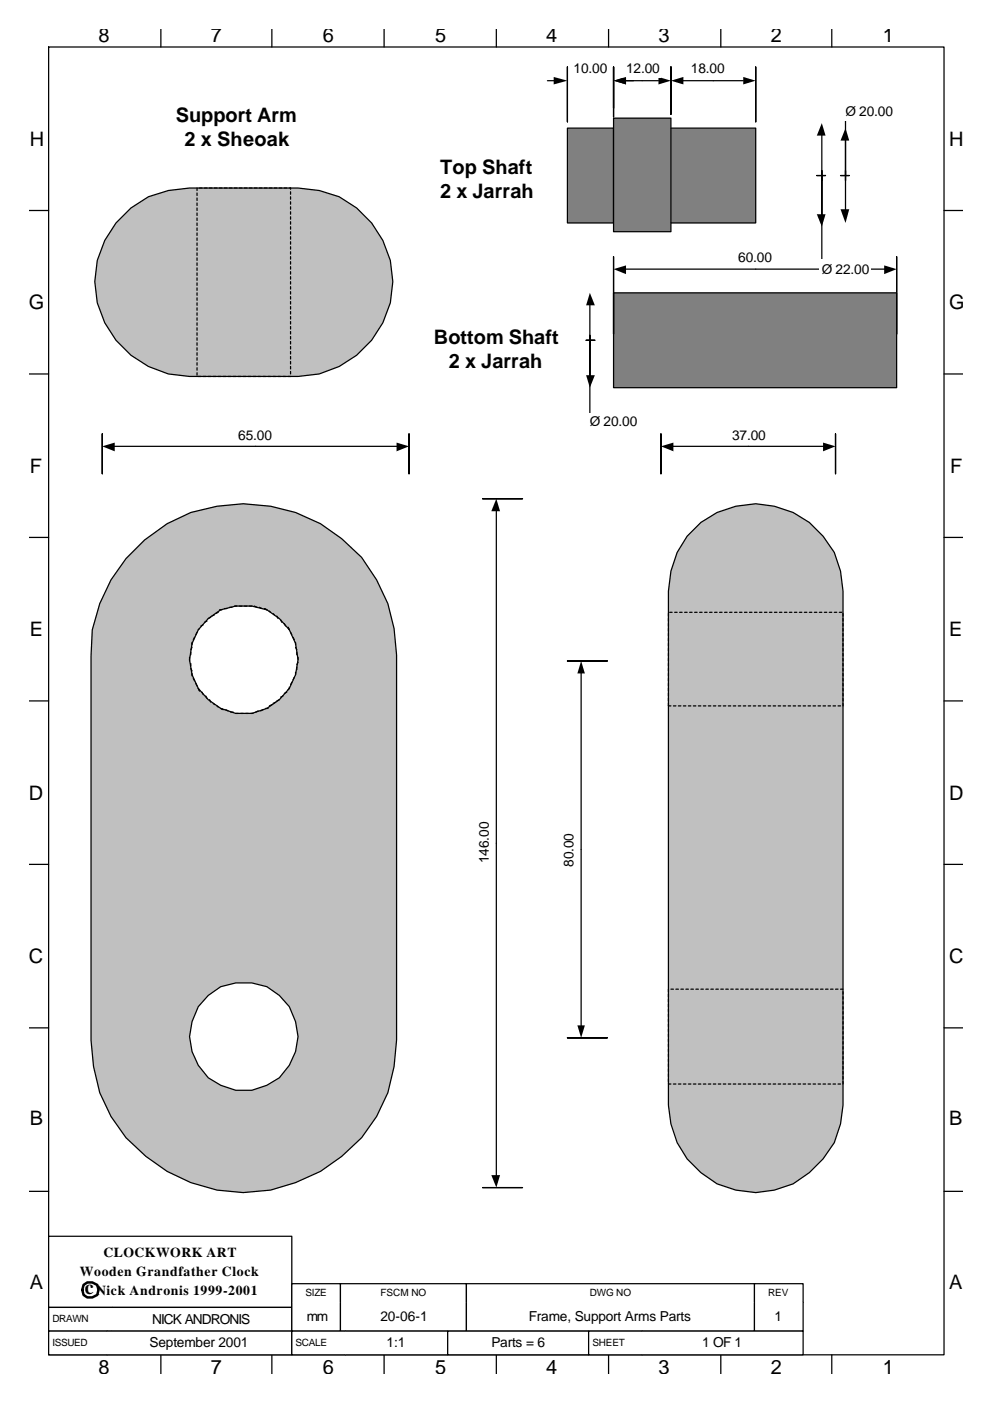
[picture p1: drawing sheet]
<svg xmlns="http://www.w3.org/2000/svg" width="210mm" height="297mm" viewBox="0 0 210 297" stroke-linecap="round" stroke-linejoin="round" font-family="sans-serif">
<g fill="none" stroke="#000" stroke-width=".26">
<path d="M10.3 10h190v277.2h-190zM34.1 6.2v3.8M57.7 6.2v3.8M81.5 6.2v3.8M105.3 6.2v3.8M129.1 6.2v3.8M152.9 6.2v3.8M176.5 6.2v3.8M6.3 44.6h4M200.3 44.6h4M6.3 79.3h4M200.3 79.3h4"/>
<path d="M6.3 113.9h4M200.3 113.9h4M6.3 148.6h4M200.3 148.6h4M6.3 183.3h4M200.3 183.3h4M6.3 217.9h4M200.3 217.9h4M6.3 252.6h4M200.3 252.6h4M34.1 287.2v4.1M57.7 287.2v4.1"/>
<path d="M81.5 287.2v4.1M105.3 287.2v4.1M129.1 287.2v4.1M152.9 287.2v4.1M176.5 287.2v4.1"/>
</g>
<path d="M120.4 220h8.5zM120.4 140.1h8.5z" fill-rule="evenodd" fill="#fff"/>
<path d="M120.4 140.1h8.5h-8.5M123.3 142.5v75.2M120.4 220h8.5h-8.5" fill="none" stroke="#000" stroke-width=".26"/>
<path d="M123.3 140.1l.8 2.7h-1.6zM122.5 217.4h1.6l-.8 2.6z" fill="#000"/>
<g fill="#fff">
<path d="M118.8 176.1h4v8h-4z" fill-rule="evenodd"/>
<path d="M102.4 251.8h8.5zM102.4 105.7h8.5z" fill-rule="evenodd"/>
</g>
<path d="M102.4 105.7h8.5h-8.5M105.3 108.1v141.3M102.4 251.8h8.5h-8.5" fill="none" stroke="#000" stroke-width=".26"/>
<path d="M105.3 105.7l.8 2.7h-1.9zM104.2 249.1h1.9l-.8 2.7z" fill="#000"/>
<g fill="#fff">
<path d="M100.8 174h4v9.5h-4z" fill-rule="evenodd"/>
<path d="M140.2 92v8.5zM177.3 92v8.5z" fill-rule="evenodd"/>
</g>
<path d="M140.2 92v8.5v-8.5M142.6 94.6h32.3M177.3 92v8.5v-8.5" fill="none" stroke="#000" stroke-width=".26"/>
<path d="M140.2 94.6l2.7-.8v1.9zM174.6 93.8l2.7 .8-2.7 1.1z" fill="#000"/>
<path d="M154.8 90.1h7.9v4.3h-7.9z" fill-rule="evenodd" fill="#fff"/>
<path d="M24.6 47.3l3.2-3.2 3.7-2.4 4.2-1.3 4.5-.5h23a19.8 19.8 0 0 1 18.9 13.2 19.8 19.8 0 0 1-6.4 22.2l-3.7 2.4-4.3 1.6-4.5 .5h-23a20.3 20.3 0 0 1-19.6-24.6l1.6-4.2z" fill-rule="evenodd" fill="#c0c0c0" stroke="#000" stroke-width=".26"/>
<g fill="none" stroke="#000" stroke-width=".26">
<path d="M41.8 39.9v.5M42.3 39.9h.6M43.4 39.9h.5M44.4 39.9h.6M45.5 39.9h.5M46.6 39.9h.5M47.6 39.9h.6M48.7 39.9h.5M49.7 39.9h.6M50.8 39.9h.5M51.9 39.9h.5M52.9 39.9h.5"/>
<path d="M54 39.9h.5M55 39.9h.6M56.1 39.9h.5M57.1 39.9h.6M58.2 39.9h.5M59.3 39.9h.5M60.3 39.9h.6M61.4 39.9h.2v.2M41.8 40.9v.6M41.8 42v.5M41.8 43v.6M41.8 44.1v.5"/>
<path d="M41.8 45.2v.5M41.8 46.2v.5M41.8 47.3v.5M41.8 48.3v.6M41.8 49.4v.5M41.8 50.4v.6M41.8 51.5v.5M41.8 52.6v.5M41.8 53.6v.6M41.8 54.7v.5M41.8 55.7v.6M41.8 56.8v.5"/>
<path d="M41.8 57.9v.5M41.8 58.9v.5M41.8 60v.5M61.6 40.7v.5M61.6 41.7v.5M61.6 42.8v.5M61.6 43.8v.6M61.6 44.9v.5M61.6 45.9v.6M61.6 47v.5M61.6 48.1v.5M61.6 49.1v.6"/>
<path d="M61.6 50.2v.5M61.6 51.2v.6M61.6 52.3v.5M61.6 53.4v.5M61.6 54.4v.5M61.6 55.5v.5M61.6 56.5v.6M61.6 57.6v.5M61.6 58.6v.6M61.6 59.7v.5M41.8 61v.6M41.8 62.1v.5"/>
<path d="M41.8 63.1v.6M41.8 64.2v.5M41.8 65.3v.5M41.8 66.3v.6M41.8 67.4v.5M41.8 68.4v.6M41.8 69.5v.5M41.8 70.6v.5M41.8 71.6v.5M41.8 72.7v.5M41.8 73.7v.6M41.8 74.8v.5"/>
<path d="M41.8 75.8v.6M41.8 76.9v.5M41.8 78v.5M41.8 79v.6M42.1 79.8h.5M43.1 79.8h.6M44.2 79.8h.5M45.2 79.8h.6M46.3 79.8h.5M47.4 79.8h.5M48.4 79.8h.5M49.5 79.8h.5"/>
<path d="M50.5 79.8h.6M51.6 79.8h.5M52.7 79.8h.5M53.7 79.8h.5M54.8 79.8h.5M55.8 79.8h.6M56.9 79.8h.5M57.9 79.8h.6M59 79.8h.5M60.1 79.8h.5M61.1 79.8h.5M61.6 60.8v.5"/>
<path d="M61.6 61.8v.6M61.6 62.9v.5M61.6 63.9v.6M61.6 65v.5M61.6 66.1v.5M61.6 67.1v.5M61.6 68.2v.5M61.6 69.2v.6M61.6 70.3v.5M61.6 71.3v.6M61.6 72.4v.5M61.6 73.5v.5"/>
<path d="M61.6 74.5v.6M61.6 75.6v.5M61.6 76.6v.6M61.6 77.7v.5M61.6 78.8v.5"/>
</g>
<path d="M21.7 92v8.5zM86.8 92v8.5z" fill-rule="evenodd" fill="#fff"/>
<path d="M21.7 92v8.5v-8.5M24.1 94.6h60.3M86.8 92v8.5v-8.5" fill="none" stroke="#000" stroke-width=".26"/>
<path d="M21.7 94.6l2.6-.8v1.9zM84.1 93.8l2.7 .8-2.7 1.1z" fill="#000"/>
<path d="M50.3 90.1h7.9v4.3h-7.9z" fill-rule="evenodd" fill="#fff"/>
<path d="M130.2 62.1h60v20.1h-60z" fill-rule="evenodd" fill="#808080" stroke="#000" stroke-width=".26"/>
<path d="M130.2 54.4v16.4zM190.2 54.4v16.4z" fill-rule="evenodd" fill="#fff"/>
<path d="M130.2 54.4v16.4v-16.4M132.8 57.1h55.1M190.2 54.4v16.4v-16.4" fill="none" stroke="#000" stroke-width=".26"/>
<path d="M130.2 57.1l2.6-.8v1.8zM187.6 56.3l2.6 .8-2.6 1z" fill="#000"/>
<g fill="#fff">
<path d="M156.4 52.6h7.9v3.9h-7.9z" fill-rule="evenodd"/>
<path d="M124.4 72.1h1.8zM125.1 71.1v2.1z" fill-rule="evenodd"/>
</g>
<path d="M124.4 72.1h1.8h-1.8M125.1 73.2v-2.1v2.1M125.1 79.8v-7.7v17.5M125.1 64.5v7.6" fill="none" stroke="#000" stroke-width=".26"/>
<path d="M125.1 62.1l1.1 2.6h-1.8zM124.4 79.6h1.8l-1.1 2.6z" fill="#000"/>
<path d="M124.9 87.5h10.8v4h-10.8z" fill-rule="evenodd" fill="#fff"/>
<path d="M178.3 37.2h1.9zM179.4 36.2v2.1z" fill-rule="evenodd" fill="#c0c0c0"/>
<path d="M178.3 37.2h1.9h-1.9M179.4 38.3v-2.1v2.1M179.4 23.7v13.5v-7.7M179.4 37.2v7.4" fill="none" stroke="#000" stroke-width=".26"/>
<path d="M179.4 27.2l.8 2.6h-1.9zM178.3 44.4h1.9l-.8 2.9z" fill="#000"/>
<path d="M178.9 21.6h10.8v4h-10.8z" fill-rule="evenodd" fill="#fff"/>
<path d="M173.3 37.2h1.9zM174.4 36.2v2.1z" fill-rule="evenodd" fill="#c0c0c0"/>
<path d="M173.3 37.2h1.9h-1.9M174.4 38.3v-2.1v2.1M174.4 28.5v8.7M174.4 45.7v-8.5v19.9" fill="none" stroke="#000" stroke-width=".26"/>
<path d="M174.4 26.1l.8 2.7h-1.9zM173.3 45.4h1.9l-.8 2.7z" fill="#000"/>
<path d="M173.8 54.9h10.9v4.3h-10.9z" fill-rule="evenodd" fill="#fff"/>
<g fill="#808080" stroke="#000" stroke-width=".26">
<path d="M120.4 27.2h9.8v20.1h-9.8z" fill-rule="evenodd"/>
<path d="M140.2 27.2h20.1v20.1h-20.1z" fill-rule="evenodd"/>
<path d="M130.2 25h12.1v24.1h-12.1z" fill-rule="evenodd"/>
</g>
<path d="M142.3 14.2v10.1zM130.2 14.2v8.7z" fill-rule="evenodd" fill="#fff"/>
<path d="M130.2 14.2v8.7v-8.7M132.8 17.1h6.9M142.3 14.2v10.1v-10.1" fill="none" stroke="#000" stroke-width=".26"/>
<path d="M130.2 17.1l2.6-.8v1.6zM139.7 16.3l2.6 .8-2.6 .8z" fill="#000"/>
<g fill="#fff">
<path d="M132.3 12.6h7.9v4h-7.9z" fill-rule="evenodd"/>
<path d="M160.3 14.2v11.6zM142.3 14.2v8.5z" fill-rule="evenodd"/>
</g>
<path d="M142.3 14.2v8.5v-8.5M144.7 17.1h13M160.3 14.2v11.6v-11.6" fill="none" stroke="#000" stroke-width=".26"/>
<path d="M142.3 17.1l2.7-.8v1.6zM157.7 16.3l2.6 .8-2.6 .8z" fill="#000"/>
<g fill="#fff">
<path d="M146.3 12.6h8v4h-8z" fill-rule="evenodd"/>
<path d="M130.2 14.2v10.6zM120.4 14.2v11.6z" fill-rule="evenodd"/>
</g>
<path d="M116.2 17.1h1.5M120.4 14.2v11.6v-11.6M130.2 14.2v10.6v-10.6M132.8 17.1h1.6" fill="none" stroke="#000" stroke-width=".26"/>
<path d="M117.5 16.3l2.9 .8-2.9 .8zM130.2 17.1l2.6-.8v1.6z" fill="#000"/>
<path d="M121.4 12.6h7.7v4h-7.7z" fill-rule="evenodd" fill="#fff"/>
<path d="M145.8 113.7a18.6 18.6 0 0 1 28.8 0l2.4 3.4 1.3 4 .6 4.2v109l-.6 4-1.3 4-2.4 3.4a18.2 18.2 0 0 1-18.5 6.6 18.2 18.2 0 0 1-13.8-14l-.5-4v-109l.5-4.2 1.4-4z" fill-rule="evenodd" fill="#c0c0c0" stroke="#000" stroke-width=".26"/>
<g fill="none" stroke="#000" stroke-width=".26">
<path d="M141.8 130.1v.5M141.8 131.1v.6M141.8 132.2v.5M141.8 133.3v.5M141.8 134.3v.5M141.8 135.4v.5M141.8 136.4v.6M141.8 137.5v.5M141.8 138.6v.5M141.8 139.6v.5M142.1 129.8h.5M143.1 129.8h.6"/>
<path d="M144.2 129.8h.5M145.3 129.8h.5M146.3 129.8h.5M147.4 129.8h.5M148.4 129.8h.6M149.5 129.8h.5M150.5 129.8h.6M151.6 129.8h.5M152.7 129.8h.5M153.7 129.8h.6M154.8 129.8h.5M155.8 129.8h.6"/>
<path d="M156.9 129.8h.5M158 129.8h.5M159 129.8h.5M160.1 129.8h.5M161.1 129.8h.6M162.2 129.8h.5M163.2 129.8h.6M164.3 129.8h.5M165.4 129.8h.5M166.4 129.8h.6M167.5 129.8h.5M168.5 129.8h.6"/>
<path d="M169.6 129.8h.5M170.7 129.8h.5M171.7 129.8h.5M172.8 129.8h.5M173.8 129.8h.6M174.9 129.8h.5M175.9 129.8h.6M177 129.8h.5M178.1 129.8h.5M178.9 130.1v.5M178.9 131.1v.6M178.9 132.2v.5"/>
<path d="M178.9 133.3v.5M178.9 134.3v.5M178.9 135.4v.5M178.9 136.4v.6M178.9 137.5v.5M178.9 138.6v.5M178.9 139.6v.5M141.8 149.1v.6h.5M141.8 140.7v.5M141.8 141.7v.6M141.8 142.8v.5M141.8 143.8v.6"/>
<path d="M141.8 144.9v.5M141.8 146v.5M141.8 147v.5M141.8 148.1v.5M142.9 149.7h.5M143.9 149.7h.6M145 149.7h.5M146 149.7h.6M147.1 149.7h.5M148.2 149.7h.5M149.2 149.7h.6M150.3 149.7h.5"/>
<path d="M151.3 149.7h.6M152.4 149.7h.5M153.5 149.7h.5M154.5 149.7h.5M155.6 149.7h.5M156.6 149.7h.6M157.7 149.7h.5M158.7 149.7h.6M159.8 149.7h.5M160.9 149.7h.5M161.9 149.7h.6M163 149.7h.5"/>
<path d="M164 149.7h.6M165.1 149.7h.5M166.2 149.7h.5M167.2 149.7h.5M168.3 149.7h.5M169.3 149.7h.6M170.4 149.7h.5M171.4 149.7h.6M172.5 149.7h.5M173.6 149.7h.5M174.6 149.7h.6M175.7 149.7h.5"/>
<path d="M176.7 149.7h.6M177.8 149.7h.5M178.9 140.7v.5M178.9 141.7v.6M178.9 142.8v.5M178.9 143.8v.6M178.9 144.9v.5M178.9 146v.5M178.9 147v.5M178.9 148.1v.5M178.9 149.1v.6M141.8 209.7v.6"/>
<path d="M141.8 210.8v.5M141.8 211.8v.6M141.8 212.9v.5M141.8 214v.5M141.8 215v.5M141.8 216.1v.5M141.8 217.1v.6M141.8 218.2v.5M141.8 219.3v.5M142.3 209.7h.6M143.4 209.7h.5M144.5 209.7h.5"/>
<path d="M145.5 209.7h.5M146.6 209.7h.5M147.6 209.7h.6M148.7 209.7h.5M149.8 209.7h.5M150.8 209.7h.5M151.9 209.7h.5M152.9 209.7h.6M154 209.7h.5M155 209.7h.6M156.1 209.7h.5M157.2 209.7h.5"/>
<path d="M158.2 209.7h.5M159.3 209.7h.5M160.3 209.7h.6M161.4 209.7h.5M162.5 209.7h.5M163.5 209.7h.5M164.6 209.7h.5M165.6 209.7h.6M166.7 209.7h.5M167.7 209.7h.6M168.8 209.7h.5M169.9 209.7h.5"/>
<path d="M170.9 209.7h.5M172 209.7h.5M173 209.7h.6M174.1 209.7h.5M175.2 209.7h.5M176.2 209.7h.5M177.3 209.7h.5M178.3 209.7h.6M178.9 210.3v.5M178.9 211.3v.5M178.9 212.4v.5M178.9 213.4v.6"/>
<path d="M178.9 214.5v.5M178.9 215.5v.6M178.9 216.6v.5M178.9 217.7v.5M178.9 218.7v.6M178.9 219.8v.5M141.8 220.3v.5M141.8 221.4v.5M141.8 222.4v.6M141.8 223.5v.5M141.8 224.5v.6M141.8 225.6v.5"/>
<path d="M141.8 226.7v.5M141.8 227.7v.5M141.8 228.8v.5M141.8 229.8h.5M142.9 229.8h.5M143.9 229.8h.6M145 229.8h.5M146 229.8h.6M147.1 229.8h.5M148.2 229.8h.5M149.2 229.8h.6M150.3 229.8h.5"/>
<path d="M151.3 229.8h.6M152.4 229.8h.5M153.5 229.8h.5M154.5 229.8h.5M155.6 229.8h.5M156.6 229.8h.6M157.7 229.8h.5M158.7 229.8h.6M159.8 229.8h.5M160.9 229.8h.5M161.9 229.8h.6M163 229.8h.5"/>
<path d="M164 229.8h.6M165.1 229.8h.5M166.2 229.8h.5M167.2 229.8h.5M168.3 229.8h.5M169.3 229.8h.6M170.4 229.8h.5M171.4 229.8h.6M172.5 229.8h.5M173.6 229.8h.5M174.6 229.8h.6M175.7 229.8h.5"/>
<path d="M176.7 229.8h.6M177.8 229.8h.5M178.9 220.8v.6M178.9 221.9v.5M178.9 223v.5M178.9 224v.5M178.9 225.1v.5M178.9 226.1v.6M178.9 227.2v.5M178.9 228.2v.6M178.9 229.3v.5"/>
</g>
<path d="M26.7 118.4a31.8 31.8 0 0 1 24.9-11.6 33 33 0 0 1 25.1 11.4 32.2 32.2 0 0 1 7.4 20.6v81.8l-.5 5.5a29.6 29.6 0 0 1-11.1 19.1 34.6 34.6 0 0 1-20.9 7.7 33.6 33.6 0 0 1-28.1-16.2l-2.3-5-1.4-5.6-.5-5.5v-81.5l.3-5.6 1.6-5.5 2.3-5.1z" fill-rule="evenodd" fill="#c0c0c0" stroke="#000" stroke-width=".26"/>
<g fill="#fff" stroke="#000" stroke-width=".26">
<path d="M44.2 211l2.6-1.8 3.2-.8a11.4 11.4 0 0 1 11.4 5 11.4 11.4 0 0 1 0 12.5 11.4 11.4 0 0 1-11.3 5.3 11.4 11.4 0 0 1-9.4-8.2 11.8 11.8 0 0 1 3.5-12z" fill-rule="evenodd"/>
<path d="M44.2 131.1l2.6-1.8 3.2-.8a11.4 11.4 0 0 1 12.2 6.4 11.4 11.4 0 0 1-2.9 13.4 10.9 10.9 0 0 1-15.1 0 11.3 11.3 0 0 1 0-17.2z" fill-rule="evenodd"/>
</g>
<g fill="none" stroke="#000" stroke-width=".26">
<path d="M40.2 139.3v.8M40.5 138.3v.5M40.7 137.2l-.2 .6M40.7 136.2v.5M41.3 135.1l-.3 .5M41.8 134.1l-.3 .5M42.3 133.3l-.2 .2M43.1 132.5l-.5 .2M43.9 131.7l-.5 .2M44.7 130.9l-.5 .2M45.5 130.4l-.5 .2M46.3 129.8l-.5 .3"/>
<path d="M46.6 129.3h.5M47.6 129h.6M48.7 128.8h.5M49.7 128.5h.6M50.8 128.5h.5M51.9 128.5h.5M52.9 128.5h.5M54 128.5l.5 .3M55 128.8l.6 .2M56.1 129l.5 .3M57.1 129.6l.3 .2M57.9 130.1l.3 .3"/>
<path d="M58.7 130.6l.3 .5M59.5 131.4l.3 .5M60.3 132.2l.3 .5M61.1 133l.3 .5M61.6 134.1l.3 .5M62.2 135.1l.2 .5M62.7 136.2v.5M62.7 137.2l.3 .6M63 138.3v.5M63.2 139.3v.6M40.5 140.7v.5M40.5 141.7l.2 .6"/>
<path d="M40.7 142.8v.5M41 143.8l.3 .6M41.5 144.9l.3 .5M42.1 146l.2 .5M42.9 146.8l.2 .5M43.7 147.5l.2 .6M44.4 148.3l.3 .6M45.2 149.1l.3 .3M46 149.7l.3 .2M46.8 150.2l.6 .3M47.9 150.5l.5 .2M48.9 151h.6"/>
<path d="M50 151.3h.5M51.1 151.3h.5M52.1 151.3h.6M53.2 151.3h.5M54.8 150.7l-.6 .3M55.8 150.5l-.5 .2M56.4 150.2h.5M57.7 149.4l-.6 .3M58.5 148.9l-.6 .2M59.3 148.3l-.6 .3M60.1 147.5l-.6 .3M60.9 146.8l-.6 .2"/>
<path d="M61.4 145.7v.3l-.3 .2M61.9 144.6l-.3 .6M62.4 143.6l-.2 .5M62.7 142.5v.6M63 141.5v.5M63.2 140.4l-.2 .5"/>
</g>
<path d="M10.3 262.1h51.6v15.1h-51.6z" fill-rule="evenodd" fill="#fff" stroke="#000" stroke-width=".26"/>
<path d="M61.9 272.2h10.3v3.9h-10.3z" fill-rule="evenodd" fill="#fff"/>
<path d="M61.9 276.1v-3.9h10.3v3.9" fill="none" stroke="#000" stroke-width=".26"/>
<path d="M72.2 272.2h26.8v3.9h-26.8z" fill-rule="evenodd" fill="#fff"/>
<path d="M72.2 276.1v-3.9h26.8v3.9" fill="none" stroke="#000" stroke-width=".26"/>
<path d="M99 272.2h61.1v3.9h-61.1z" fill-rule="evenodd" fill="#fff"/>
<path d="M99 276.1v-3.9h61.1v3.9" fill="none" stroke="#000" stroke-width=".26"/>
<path d="M160.1 272.2h10.3v3.9h-10.3z" fill-rule="evenodd" fill="#fff"/>
<path d="M160.1 276.1v-3.9h10.3v3.9" fill="none" stroke="#000" stroke-width=".26"/>
<path d="M10.3 277.2h13.5v5h-13.5z" fill-rule="evenodd" fill="#fff"/>
<path d="M23.8 277.2h-13.5v5h13.5" fill="none" stroke="#000" stroke-width=".26"/>
<path d="M23.8 277.2h38.1v5h-38.1z" fill-rule="evenodd" fill="#fff"/>
<path d="M23.8 277.2h38.1v5h-38.1" fill="none" stroke="#000" stroke-width=".26"/>
<path d="M61.9 276.1h10.3v6.1h-10.3z" fill-rule="evenodd" fill="#fff"/>
<path d="M61.9 276.1v6.1h10.3v-6.1" fill="none" stroke="#000" stroke-width=".26"/>
<path d="M72.2 276.1h26.8v6.1h-26.8z" fill-rule="evenodd" fill="#fff"/>
<path d="M72.2 276.1v6.1h26.8v-6.1" fill="none" stroke="#000" stroke-width=".26"/>
<path d="M99 276.1h61.1v6.1h-61.1z" fill-rule="evenodd" fill="#fff"/>
<path d="M99 276.1v6.1h61.1v-6.1" fill="none" stroke="#000" stroke-width=".26"/>
<path d="M160.1 276.1h10.3v6.1h-10.3z" fill-rule="evenodd" fill="#fff"/>
<path d="M160.1 276.1v6.1h10.3v-6.1" fill="none" stroke="#000" stroke-width=".26"/>
<path d="M10.3 282.2h12.5v5h-12.5z" fill-rule="evenodd" fill="#fff"/>
<path d="M22.8 282.2h-12.5v5h12.5" fill="none" stroke="#000" stroke-width=".26"/>
<path d="M22.8 282.2h39.1v5h-39.1z" fill-rule="evenodd" fill="#fff"/>
<path d="M22.8 282.2h39.1v5h-39.1" fill="none" stroke="#000" stroke-width=".26"/>
<path d="M61.9 282.2h11.4v5h-11.4z" fill-rule="evenodd" fill="#fff"/>
<path d="M73.3 282.2h-11.4v5h11.4" fill="none" stroke="#000" stroke-width=".26"/>
<path d="M73.3 282.2h21.7v5h-21.7z" fill-rule="evenodd" fill="#fff"/>
<path d="M73.3 282.2h21.7v5h-21.7" fill="none" stroke="#000" stroke-width=".26"/>
<path d="M95 282.2h29.9v5h-29.9z" fill-rule="evenodd" fill="#fff" stroke="#000" stroke-width=".26"/>
<path d="M124.9 282.2h11.4v5h-11.4z" fill-rule="evenodd" fill="#fff"/>
<path d="M136.3 282.2h-11.4v5h11.4" fill="none" stroke="#000" stroke-width=".26"/>
<path d="M136.3 282.2h34.1v5h-34.1z" fill-rule="evenodd" fill="#fff"/>
<path d="M136.3 282.2h34.1v5h-34.1" fill="none" stroke="#000" stroke-width=".26"/>
<path d="M17.7 272.4l.8-.5h1.1l1 .5 .3 1.1-.3 1-1 .6h-1.1l-.8-.6-.2-1z" fill="none" stroke="#000" stroke-width=".53"/>
<g font-size="4.2">
<text x="20.9" y="8.9">8</text>
<text x="44.7" y="8.9">7</text>
<text x="68.5" y="8.9">6</text>
<text x="92.3" y="8.9">5</text>
<text x="115.9" y="8.9">4</text>
<text x="139.7" y="8.9">3</text>
<text x="163.5" y="8.9">2</text>
<text x="187.3" y="8.9">1</text>
<text x="37.3" y="25.8">Support Arm</text>
<text x="6.3" y="30.9">H</text>
<text x="39.2" y="30.9">2 x Sheoak</text>
<text x="201.3" y="30.9">H</text>
<text x="93.4" y="37">Top Shaft</text>
<text x="93.4" y="42">2 x Jarrah</text>
<text x="6.1" y="65.5">G</text>
<text x="201.3" y="65.5">G</text>
<text x="92.1" y="72.9">Bottom Shaft</text>
<text x="95.2" y="78">2 x Jarrah</text>
<text x="6.3" y="100.2">F</text>
<text x="201.6" y="100.2">F</text>
<text x="6.3" y="134.8">E</text>
<text x="201.3" y="134.8">E</text>
<text x="6.1" y="169.5">D</text>
<text x="201.3" y="169.5">D</text>
<text x="6.1" y="204.2">C</text>
<text x="201.3" y="204.2">C</text>
<text x="6.3" y="238.6">B</text>
<text x="201.3" y="238.6">B</text>
<text x="6.3" y="273.2">A</text>
<text x="18" y="274.3">c</text>
<text x="201.3" y="273.2">A</text>
<text x="20.9" y="291.2">8</text>
<text x="44.7" y="291.2">7</text>
<text x="68.5" y="291.2">6</text>
<text x="92.3" y="291.2">5</text>
<text x="115.9" y="291.2">4</text>
<text x="139.7" y="291.2">3</text>
<text x="163.5" y="291.2">2</text>
<text x="187.3" y="291.2">1</text>
</g>
<g font-size="2.9">
<text x="121.7" y="15.5">10.00</text>
<text x="132.8" y="15.5">12.00</text>
<text x="146.6" y="15.5">18.00</text>
<text x="179.4" y="24.5">Ø 20.00</text>
<text x="156.6" y="55.5">60.00</text>
<text x="174.4" y="58.1">Ø 22.00</text>
<text x="50.5" y="93.3">65.00</text>
<text x="125.1" y="90.4">Ø 20.00</text>
<text x="155.3" y="93.3">37.00</text>
<text x="103.7" y="183" transform="rotate(-90 103.7 183)">146.00</text>
<text x="121.7" y="183.8" transform="rotate(-90 121.7 183.8)">80.00</text>
<text x="22" y="266.6">CLOCKWORK ART</text>
<text x="16.9" y="270.6">Wooden Grandfather Clock</text>
<text x="20.4" y="274.5">Nick Andronis 1999-2001</text>
<text x="32.3" y="280.6">NICK ANDRONIS</text>
<text x="65.1" y="280.1">mm</text>
<text x="80.7" y="280.1">20-06-1</text>
<text x="112.2" y="280.1">Frame, Support Arms Parts</text>
<text x="164.3" y="280.1">1</text>
<text x="31.7" y="285.7">September 2001</text>
<text x="82" y="285.7">1:1</text>
<text x="104.2" y="285.7">Parts = 6</text>
<text x="149" y="285.7">1 OF 1</text>
</g>
<g font-size="2.1">
<text x="64.8" y="274.8">SIZE</text>
<text x="80.7" y="274.8">FSCM NO</text>
<text x="125.1" y="274.8">DWG NO</text>
<text x="163" y="274.8">REV</text>
<text x="11.1" y="280.4">DRAWN</text>
<text x="11.1" y="285.4">ISSUED</text>
<text x="62.7" y="285.4">SCALE</text>
<text x="125.7" y="285.4">SHEET</text>
</g>
</svg>
